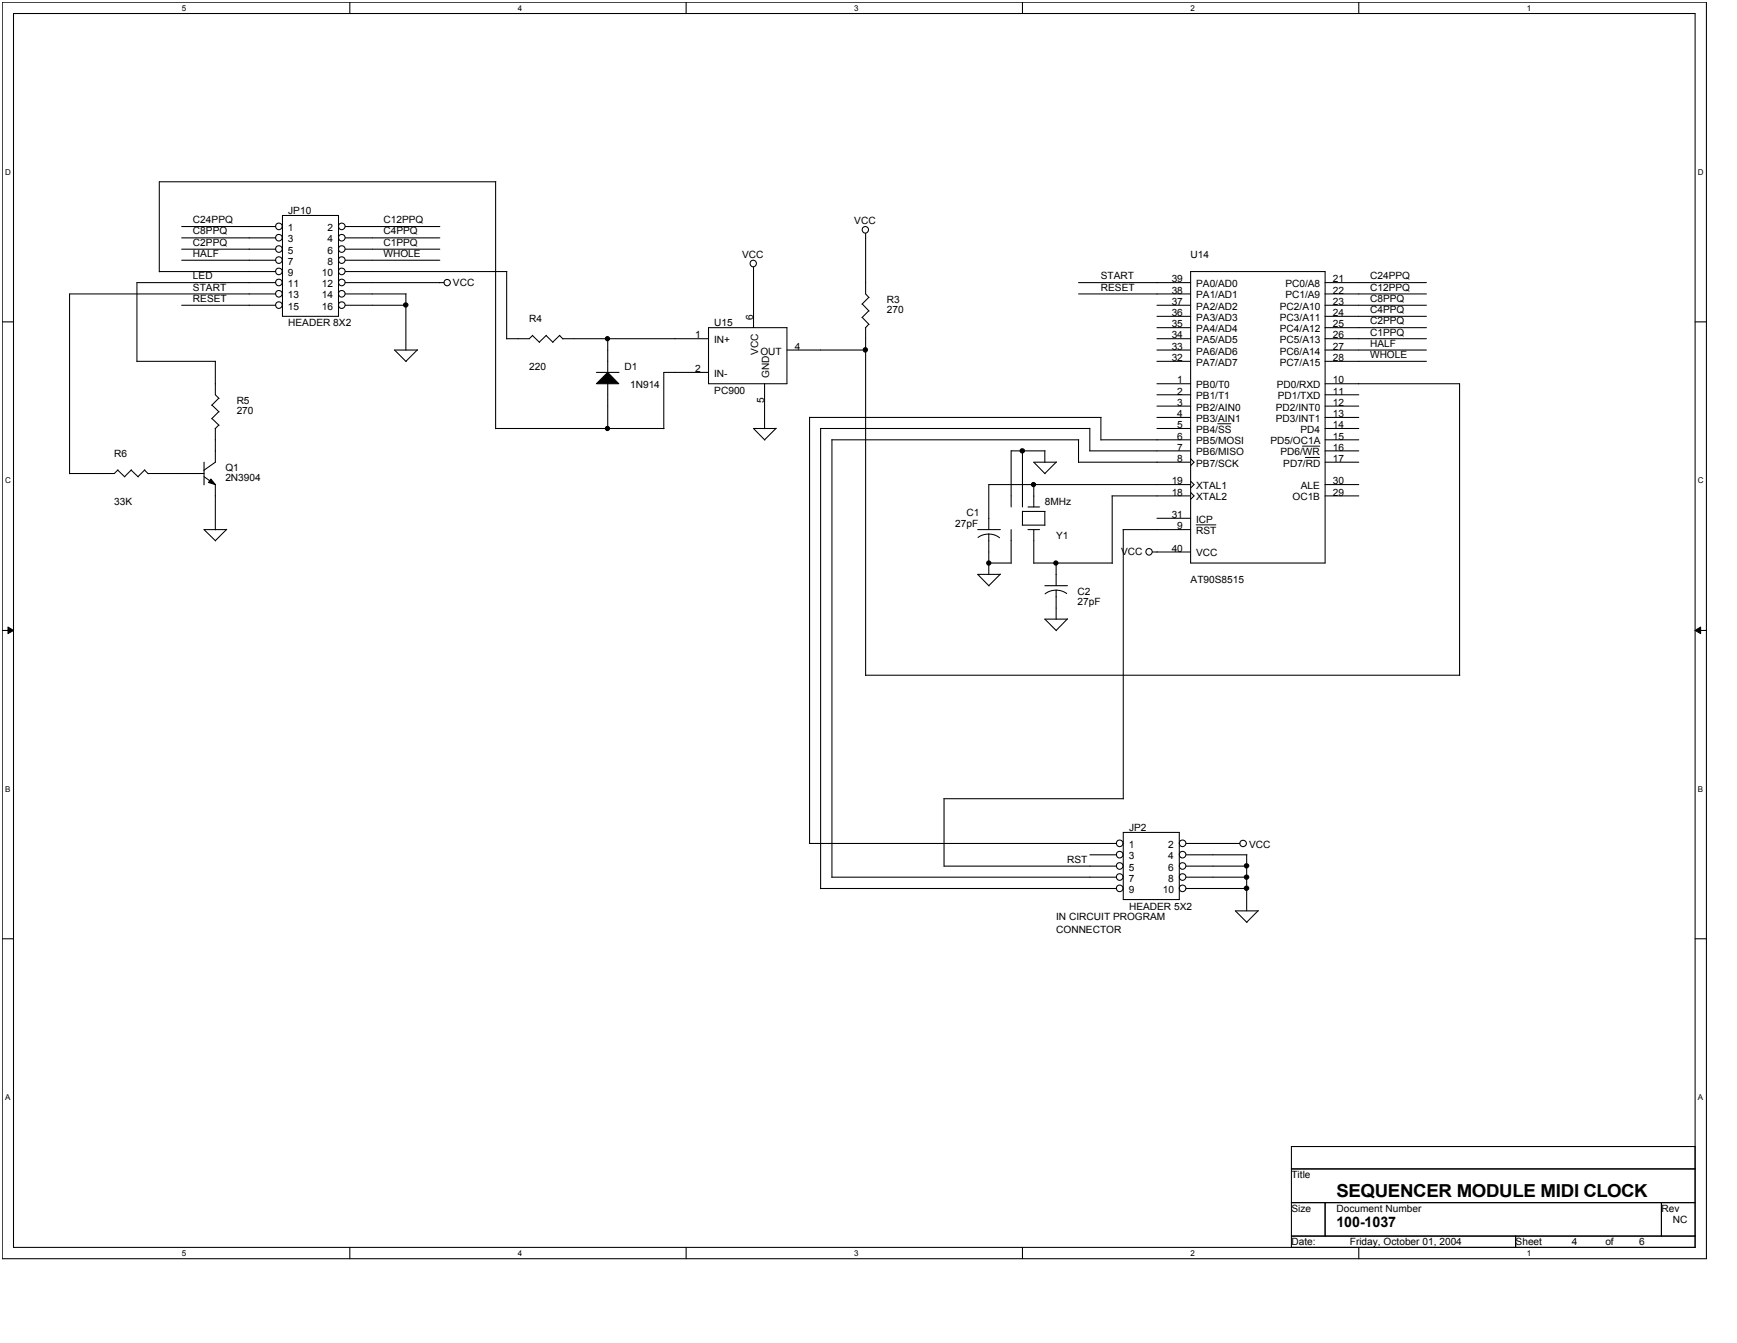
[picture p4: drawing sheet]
<svg xmlns="http://www.w3.org/2000/svg" width="279mm" height="216mm" viewBox="0 0 279 216" stroke-linecap="round" stroke-linejoin="round" font-family="sans-serif">
<path d="M.4 .4h274.1v202h-274.1zM2.2 2.2h270.5v198.3h-270.5z" fill="none" stroke="#000" stroke-width=".17"/>
<g fill="#fff">
<path d="M29.2 .6h.7v1.4h-.7z"/>
<path d="M29.2 200.7h.7v1.4h-.7z"/>
</g>
<path d="M56.3 .4v1.8M56.3 200.5v1.9" fill="none" stroke="#000" stroke-width=".17"/>
<g fill="#fff">
<path d="M83.3 .6h.7v1.4h-.7z"/>
<path d="M83.3 200.7h.7v1.4h-.7z"/>
</g>
<path d="M110.4 .4v1.8M110.4 200.5v1.9" fill="none" stroke="#000" stroke-width=".17"/>
<g fill="#fff">
<path d="M137.4 .6h.7v1.4h-.7z"/>
<path d="M137.4 200.7h.7v1.4h-.7z"/>
</g>
<path d="M164.5 .4v1.8M164.5 200.5v1.9" fill="none" stroke="#000" stroke-width=".17"/>
<g fill="#fff">
<path d="M191.5 .6h.7v1.4h-.7z"/>
<path d="M191.5 200.7h.7v1.4h-.7z"/>
</g>
<path d="M218.6 .4v1.8M218.6 200.5v1.9" fill="none" stroke="#000" stroke-width=".17"/>
<g fill="#fff">
<path d="M245.6 .6h.7v1.4h-.7z"/>
<path d="M245.6 200.7h.7v1.4h-.7z"/>
<path d="M.8 26.9h.9v1.4h-.9z"/>
<path d="M273.1 26.9h.9v1.4h-.9z"/>
<path d="M.8 76.5h.9v1.4h-.9z"/>
<path d="M273.1 76.5h.9v1.4h-.9z"/>
</g>
<path d="M.4 51.7h1.8M272.7 51.7h1.8" fill="none" stroke="#000" stroke-width=".17"/>
<g fill="#fff">
<path d="M.8 126.1h.8v1.4h-.8z"/>
<path d="M273.1 126.1h.8v1.4h-.8z"/>
</g>
<path d="M.4 101.4h1.8M272.7 101.4h1.8" fill="none" stroke="#000" stroke-width=".17"/>
<path d="M1.3 100.8l.9 .6-.9 .5zM272.7 101.4l.8-.6v1.1z" fill="#000"/>
<path d="M1.3 100.8l.9 .6-.9 .5zM272.7 101.4l.8-.6v1.1z" fill="none" stroke="#000" stroke-width=".16"/>
<g fill="#fff">
<path d="M.8 175.7h.8v1.4h-.8z"/>
<path d="M273.1 175.7h.8v1.4h-.8z"/>
</g>
<g fill="none" stroke="#000" stroke-width=".17">
<path d="M29.2 36.4h15.1M29.2 38.2h15.1M45.4 34.6h9.1v16.3h-9.1zM55.6 36.4h15.1M55.6 38.2h15.1M79.7 29.2v39.7M79.8 29.2h-54.2v14.5M139.2 37.5v9.8l.6 .5M22 58.1h12.7M25.6 43.7h18.7M29.2 49.1h15.1M29.2 40.1h15.1"/>
<path d="M29.2 41.8h15.1M34.6 58.1v5.4l.6 .6M44.3 45.4h-22.3v12.7M44.3 47.3h-33.1v28.9M55.6 45.4h15.8M55.6 43.7h25.9M55.6 47.3h9.7M55.6 49.1h9.7M55.6 40.1h15.1M55.6 41.8h15.1M65.3 47.3v9M67.1 56.3h-3.6l1.8 1.8"/>
<path d="M67.1 56.2l-1.8 1.9M81.5 43.7v10.8M85.6 53.9l1.2 1.1M85.7 53.9l-.6 .6h-3.6M87.8 53.9l1.1 1.1M87.9 53.9l-1.2 1.1M90 53.9l.6 .6M90 53.9l-1.1 1.1M90.5 54.5h23.5M95.9 59.9h3.7M97.8 59.9l1.7 1.8h-3.6zM97.8 54.5v5.4"/>
<path d="M114 52.7h12.6v9h-12.6zM114 59.9h-7.2v9M121.2 42.9v9.8M126.6 56.3h12.7M138.7 48.9l1.1 1.1M138.7 51l1.1 1.2M139.2 52.7v55.9M139.7 47.8l-1.1 1.1M139.7 50l-1.1 1.1M139.7 52.1l-.5 .6M173.5 45.4h18M173.5 47.3h18"/>
<path d="M186.1 56.3h5.4M186.1 49.1h5.4M186.1 50.9h5.4M186.1 52.7h5.4M186.1 54.5h5.4M186.1 58.1h5.4M191.5 43.7h21.6v46.8h-21.6zM213.1 45.4h16.3M213.1 56.3h16.3M213.1 47.3h16.3M213.1 49.1h16.3M213.1 50.9h16.3"/>
<path d="M213.1 52.7h16.3M213.1 54.5h16.3M213.1 58.1h16.3M18.9 75.6l1.2 1.1M19 75.5l-.6 .6h-7.2M21.1 75.6l1.1 1.1M21.1 75.5l-1.1 1.1M23.3 75.6l.5 .6M23.3 75.5l-1.1 1.1M23.8 76.1h9M32.8 76.6l1.9 1.3M32.8 74.3v3.6"/>
<path d="M33.9 77l.7 .9-1.1-.3zM34.1 65.1l1.1 1.1M34.1 67.3l1.1 1.1M34.6 68.9v5.4l-1.8 1.3M34.6 77.9v7.3M35.2 64l-1.2 1.2M35.2 66.2l-1.2 1.1M35.2 68.3l-.6 .6M79.7 68.9h27.1M97.8 61.6v7.3M123 61.7v7.2M124.8 68.9h-3.6l1.8 1.8"/>
<path d="M124.8 68.8l-1.8 1.9M130.2 67.1h46.9M130.2 67.1v68.5M132 68.9h43.3M132 68.9v74M133.8 70.7h39.7M133.8 70.7v70.3M162.6 72.5h5.5M162.6 72.4v9.1M164.5 72.4v9.1M166.3 77.9v3.6M168.1 72.5v1.8"/>
<path d="M169.9 74.3h-3.6l1.8 1.9M169.9 74.3l-1.8 1.8M173.5 74.3h18M173.5 70.7v3.6M175.3 72.5h16.2M175.3 68.8v3.7M177.1 70.7h14.4M177.1 67.1v3.6M178.9 79.7h12.6M178.9 79.7v10.9M186.1 68.9h5.4M186.1 61.7h5.4"/>
<path d="M186.1 63.5h5.4M186.1 65.3h5.4M186.1 67.1h5.4M191.5 79.2l.6 .5-.6 .6M191.5 77.4l.6 .5-.6 .6M191.5 77.9h-32.5v7.2M191.5 73.8l.6 .5-.6 .6M213.1 68.9h5.5M213.1 74.3h5.5M213.1 79.7h5.5M213.1 77.9h5.5M213.1 61.7h21.7v46.9"/>
<path d="M213.1 63.5h5.5M213.1 65.3h5.5M213.1 67.1h5.5M213.1 70.7h5.5M213.1 72.5h5.5M36.5 85.1h-3.7l1.9 1.9M36.5 85.1l-1.9 1.8M157.3 85.1h3.6M159 90.5h3.6M159 85.9l1.1 .2 .7 .4M159 85.9l-1.1 .2-.6 .3M159 85.9v6.5"/>
<path d="M160.9 92.3h-3.6l1.8 1.9M160.9 92.3l-1.9 1.9M162.6 85.1v5.5M164.4 84.4h3.7M164.5 82.2h3.6M164.5 82.2v2.2M165.4 85.1h1.8M165.4 81.5h1.8M166.3 90.5h12.6M166.3 85.1v5.5M168.1 82.2v2.3M168.1 94.2h3.6"/>
<path d="M169.9 94.9l1.1 .2 .6 .3M169.9 94.9l-1.1 .2-.7 .4M169.9 90.5v3.7M169.9 94.9v4.7M171.7 99.5h-3.6l1.8 1.9M171.7 99.5l-1.8 1.9M180.6 85.1h10.9M180.7 85.1v43.3M185.4 88.7h6.1M186.1 83.3h5.4M139.2 108.5h95.6M130.2 135.6h49.4"/>
<path d="M151.8 128.4h28.9M151.9 139.2h27.7M151.9 128.4v10.9M175.3 137.4h4.3M180.7 133.8h9v10.8h-9zM190.8 135.6h8.6M190.8 137.4h9.8M190.8 139.2h9.8M200.5 137.4v9M.4 150.9h1.8M132 142.8h47.6M133.8 141h45.8"/>
<path d="M190.8 141h9.8M190.8 142.8h9.7M202.4 146.4h-3.7l1.9 1.9M202.4 146.4l-1.9 1.9M272.7 150.9h1.8M207.7 184.3h65v16.2h-65zM207.7 187.9h65M207.7 193.3h65M207.7 198.7h65M213.1 193.3v5.4M243.8 198.7v1.8M267.2 193.3v5.4"/>
<circle cx="44.9" cy="38.2" r=".54"/>
<circle cx="44.9" cy="36.4" r=".54"/>
<circle cx="55" cy="38.2" r=".54"/>
<circle cx="55" cy="36.4" r=".54"/>
<circle cx="139.2" cy="36.9" r=".52"/>
<circle cx="44.9" cy="47.2" r=".54"/>
<circle cx="44.9" cy="45.4" r=".54"/>
<circle cx="44.9" cy="49" r=".54"/>
<circle cx="44.9" cy="43.6" r=".54"/>
<circle cx="44.9" cy="40" r=".54"/>
<circle cx="44.9" cy="41.8" r=".54"/>
<circle cx="55" cy="45.4" r=".54"/>
<circle cx="55" cy="49" r=".54"/>
<circle cx="55" cy="43.6" r=".54"/>
<circle cx="55" cy="47.2" r=".54"/>
<circle cx="55" cy="40" r=".54"/>
<circle cx="55" cy="41.8" r=".54"/>
<circle cx="65.3" cy="49" r=".36"/>
<circle cx="71.9" cy="45.4" r=".51"/>
<circle cx="97.7" cy="54.4" r=".34"/>
<circle cx="121.1" cy="42.4" r=".52"/>
<circle cx="139.2" cy="56.2" r=".35"/>
<circle cx="97.7" cy="68.9" r=".34"/>
<circle cx="164.4" cy="72.5" r=".36"/>
<circle cx="166.2" cy="77.9" r=".34"/>
<circle cx="159" cy="90.5" r=".34"/>
<circle cx="169.8" cy="90.5" r=".34"/>
<circle cx="184.8" cy="88.7" r=".52"/>
<circle cx="180.1" cy="137.4" r=".54"/>
<circle cx="180.1" cy="135.6" r=".54"/>
<circle cx="180.1" cy="139.2" r=".54"/>
<circle cx="190.2" cy="137.4" r=".54"/>
<circle cx="190.2" cy="135.6" r=".54"/>
<circle cx="190.2" cy="139.2" r=".54"/>
<circle cx="200" cy="135.6" r=".52"/>
<circle cx="200.5" cy="139.2" r=".36"/>
<circle cx="180.1" cy="141" r=".54"/>
<circle cx="180.1" cy="142.8" r=".54"/>
<circle cx="190.2" cy="141" r=".54"/>
<circle cx="190.2" cy="142.8" r=".54"/>
<circle cx="200.5" cy="142.8" r=".36"/>
<circle cx="200.5" cy="141" r=".36"/>
</g>
<path d="M195.9 68.1h2.1M209.5 71.7h2.8M210 73.5h2.3M192.4 84.4h3.2" fill="none" stroke="#000" stroke-width=".16"/>
<g fill="#000">
<path d="M33.9 77l.7 .9-1.1-.3zM97.8 59.9l1.7 1.8h-3.6z"/>
<circle cx="65.3" cy="49" r=".36"/>
<circle cx="97.7" cy="54.4" r=".34"/>
<circle cx="139.2" cy="56.2" r=".35"/>
<circle cx="97.7" cy="68.9" r=".34"/>
<circle cx="164.4" cy="72.5" r=".36"/>
<circle cx="166.2" cy="77.9" r=".34"/>
<circle cx="159" cy="90.5" r=".34"/>
<circle cx="169.8" cy="90.5" r=".34"/>
<circle cx="200.5" cy="139.2" r=".36"/>
<circle cx="200.5" cy="142.8" r=".36"/>
<circle cx="200.5" cy="141" r=".36"/>
</g>
<text font-size="2.9" x="215" y="192.4">SEQUENCER MODULE MIDI CLOCK</text>
<text font-size="2.3" x="215" y="197.3">100-1037</text>
<g font-size="1.6">
<text x="31" y="35.9">C24PPQ</text>
<text x="46.4" y="34.4">JP10</text>
<text x="61.7" y="35.9">C12PPQ</text>
<text x="31" y="39.5">C2PPQ</text>
<text x="31" y="37.7">C8PPQ</text>
<text x="31" y="41.3">HALF</text>
<text x="46.3" y="37.1">1</text>
<text x="46.3" y="39">3</text>
<text x="46.3" y="40.8">5</text>
<text x="52.7" y="37.1">2</text>
<text x="52.7" y="39">4</text>
<text x="52.7" y="40.8">6</text>
<text x="61.7" y="37.7">C4PPQ</text>
<text x="61.7" y="39.5">C1PPQ</text>
<text x="61.7" y="41.3">WHOLE</text>
<text x="119.4" y="41.5">VCC</text>
<text x="137.4" y="36.1">VCC</text>
<text x="191.5" y="41.5">U14</text>
<text x="31" y="44.9">LED</text>
<text x="31" y="46.7">START</text>
<text x="46.3" y="42.6">7</text>
<text x="46.3" y="44.4">9</text>
<text x="46.3" y="46.2">11</text>
<text x="46.3" y="48">13</text>
<text x="51.8" y="46.2">12</text>
<text x="51.8" y="48">14</text>
<text x="51.8" y="44.4">10</text>
<text x="52.7" y="42.6">8</text>
<text x="72.9" y="46">VCC</text>
<text x="177.1" y="44.9">START</text>
<text x="177.1" y="46.7">RESET</text>
<text x="188.5" y="45.4">39</text>
<text x="188.5" y="47.2">38</text>
<text x="192.4" y="46.2">PA0/AD0</text>
<text x="192.4" y="48">PA1/AD1</text>
<text x="206.8" y="46.2">PC0/A8</text>
<text x="206.8" y="48">PC1/A9</text>
<text x="214.4" y="45.4">21</text>
<text x="214.4" y="47.2">22</text>
<text x="220.4" y="44.9">C24PPQ</text>
<text x="220.4" y="46.7">C12PPQ</text>
<text x="31" y="48.5">RESET</text>
<text x="46.3" y="49.8">15</text>
<text x="46.4" y="52.5">HEADER 8X2</text>
<text x="51.8" y="49.8">16</text>
<text x="85.1" y="51.7">R4</text>
<text x="114.9" y="52.5">U15</text>
<text x="121.2" y="51.4" transform="rotate(-90 121.2 51.4)">6</text>
<text x="142.7" y="48.7">R3</text>
<text x="142.7" y="50.3">270</text>
<text x="188.5" y="49">37</text>
<text x="188.5" y="50.8">36</text>
<text x="188.5" y="52.6">35</text>
<text x="192.4" y="49.8">PA2/AD2</text>
<text x="192.4" y="51.6">PA3/AD3</text>
<text x="192.4" y="53.4">PA4/AD4</text>
<text x="205.9" y="49.8">PC2/A10</text>
<text x="205.9" y="51.6">PC3/A11</text>
<text x="205.9" y="53.4">PC4/A12</text>
<text x="214.4" y="49">23</text>
<text x="214.4" y="50.8">24</text>
<text x="214.4" y="52.6">25</text>
<text x="220.4" y="48.5">C8PPQ</text>
<text x="220.4" y="50.3">C4PPQ</text>
<text x="220.4" y="52.1">C2PPQ</text>
<text x="220.4" y="53.9">C1PPQ</text>
<text x="85.1" y="59.5">220</text>
<text x="100.5" y="59.5">D1</text>
<text x="111.8" y="54.4">1</text>
<text x="111.8" y="59.8">2</text>
<text x="114.9" y="55.2">IN+</text>
<text x="122" y="57" transform="rotate(-90 122 57)">VCC</text>
<text x="122.3" y="57">OUT</text>
<text x="127.9" y="56.2">4</text>
<text x="188.5" y="54.4">34</text>
<text x="188.5" y="56.2">33</text>
<text x="188.5" y="58">32</text>
<text x="192.4" y="55.2">PA5/AD5</text>
<text x="192.4" y="57">PA6/AD6</text>
<text x="192.4" y="58.8">PA7/AD7</text>
<text x="205.9" y="55.2">PC5/A13</text>
<text x="205.9" y="57">PC6/A14</text>
<text x="205.9" y="58.8">PC7/A15</text>
<text x="214.4" y="54.4">26</text>
<text x="214.4" y="56.2">27</text>
<text x="214.4" y="58">28</text>
<text x="220.4" y="55.7">HALF</text>
<text x="220.4" y="57.5">WHOLE</text>
<text x="38.1" y="64.9">R5</text>
<text x="101.4" y="62.4">1N914</text>
<text x="114.9" y="60.6">IN-</text>
<text x="114.9" y="63.3">PC900</text>
<text x="122.9" y="64.8" transform="rotate(-90 122.9 64.8)">5</text>
<text x="123.7" y="60.8" transform="rotate(-90 123.7 60.8)">GND</text>
<text x="189.4" y="61.6">1</text>
<text x="189.4" y="63.4">2</text>
<text x="189.4" y="65.2">3</text>
<text x="192.4" y="62.4">PB0/T0</text>
<text x="192.4" y="64.2">PB1/T1</text>
<text x="205.4" y="62.4">PD0/RXD</text>
<text x="205.5" y="64.2">PD1/TXD</text>
<text x="214.4" y="61.6">10</text>
<text x="214.4" y="63.4">11</text>
<text x="214.4" y="65.2">12</text>
<text x="38.1" y="66.6">270</text>
<text x="189.4" y="67.1">4</text>
<text x="189.4" y="68.8">5</text>
<text x="189.4" y="70.7">6</text>
<text x="192.4" y="66">PB2/AIN0</text>
<text x="192.4" y="67.8">PB3/AIN1</text>
<text x="192.4" y="69.6">PB4/SS</text>
<text x="192.4" y="71.4">PB5/MOSI</text>
<text x="204.3" y="71.4">PD5/OC1A</text>
<text x="205.2" y="66">PD2/INT0</text>
<text x="205.2" y="67.8">PD3/INT1</text>
<text x="209.2" y="69.6">PD4</text>
<text x="214.4" y="67.1">13</text>
<text x="214.4" y="68.8">14</text>
<text x="214.4" y="70.7">15</text>
<text x="18.4" y="73.4">R6</text>
<text x="36.2" y="75.7">Q1</text>
<text x="36.2" y="77.4">2N3904</text>
<text x="188.5" y="77.9">19</text>
<text x="189.4" y="72.4">7</text>
<text x="189.4" y="74.3">8</text>
<text x="192.4" y="73.2">PB6/MISO</text>
<text x="192.4" y="75">PB7/SCK</text>
<text x="205.9" y="73.2">PD6/WR</text>
<text x="206.4" y="75">PD7/RD</text>
<text x="214.4" y="77.9">30</text>
<text x="214.4" y="72.4">16</text>
<text x="214.4" y="74.3">17</text>
<text x="18.4" y="81.2">33K</text>
<text x="155.4" y="82.9">C1</text>
<text x="168.1" y="81.2">8MHz</text>
<text x="188.5" y="79.7">18</text>
<text x="188.5" y="83.3">31</text>
<text x="192.4" y="80.4">XTAL2</text>
<text x="192.4" y="78.6">XTAL1</text>
<text x="207.9" y="80.4">OC1B</text>
<text x="209.3" y="78.6">ALE</text>
<text x="214.4" y="79.7">29</text>
<text x="153.6" y="84.8">27pF</text>
<text x="169.9" y="86.6">Y1</text>
<text x="180.3" y="89.3">VCC</text>
<text x="188.5" y="88.7">40</text>
<text x="189.4" y="85.1">9</text>
<text x="192.4" y="85.9">RST</text>
<text x="192.4" y="84">ICP</text>
<text x="192.4" y="89.5">VCC</text>
<text x="173.3" y="95.6">C2</text>
<text x="191.5" y="93.8">AT90S8515</text>
<text x="173.3" y="97.2">27pF</text>
<text x="181.6" y="136.3">1</text>
<text x="181.6" y="133.6">JP2</text>
<text x="187.9" y="136.3">2</text>
<text x="200.9" y="136.3">VCC</text>
<text x="171.7" y="138.7">RST</text>
<text x="181.6" y="138.1">3</text>
<text x="181.6" y="140">5</text>
<text x="181.6" y="141.7">7</text>
<text x="181.6" y="143.6">9</text>
<text x="187" y="143.6">10</text>
<text x="187.9" y="138.1">4</text>
<text x="187.9" y="140">6</text>
<text x="187.9" y="141.7">8</text>
<text x="169.9" y="147.9">IN CIRCUIT PROGRAM</text>
<text x="181.6" y="146.3">HEADER 5X2</text>
<text x="169.9" y="150">CONNECTOR</text>
<text x="207.7" y="189.4">Title</text>
<text x="207.7" y="194.8">Size</text>
<text x="215" y="194.8">Document Number</text>
<text x="267.2" y="194.8">Rev</text>
<text x="269.1" y="196.6">NC</text>
<text x="207.7" y="200.1">Date:</text>
<text x="217.1" y="200.1">Friday, October 01, 2004</text>
<text x="243.8" y="200.1">Sheet</text>
<text x="252.8" y="200.1">4</text>
<text x="258.2" y="200.1">of</text>
<text x="263.6" y="200.1">6</text>
</g>
<g font-size="1.3">
<text x="29.2" y="1.7">5</text>
<text x="83.3" y="1.7">4</text>
<text x="137.4" y="1.7">3</text>
<text x="191.5" y="1.7">2</text>
<text x="245.6" y="1.7">1</text>
<text x=".8" y="28.1">D</text>
<text x="273.1" y="28.1">D</text>
<text x=".8" y="77.6">C</text>
<text x="273.1" y="77.6">C</text>
<text x=".8" y="127.3">B</text>
<text x="273.1" y="127.3">B</text>
<text x=".8" y="176.8">A</text>
<text x="273.1" y="176.8">A</text>
<text x="29.2" y="201.9">5</text>
<text x="83.3" y="201.9">4</text>
<text x="137.4" y="201.9">3</text>
<text x="191.5" y="201.9">2</text>
<text x="245.6" y="201.9">1</text>
</g>
</svg>
